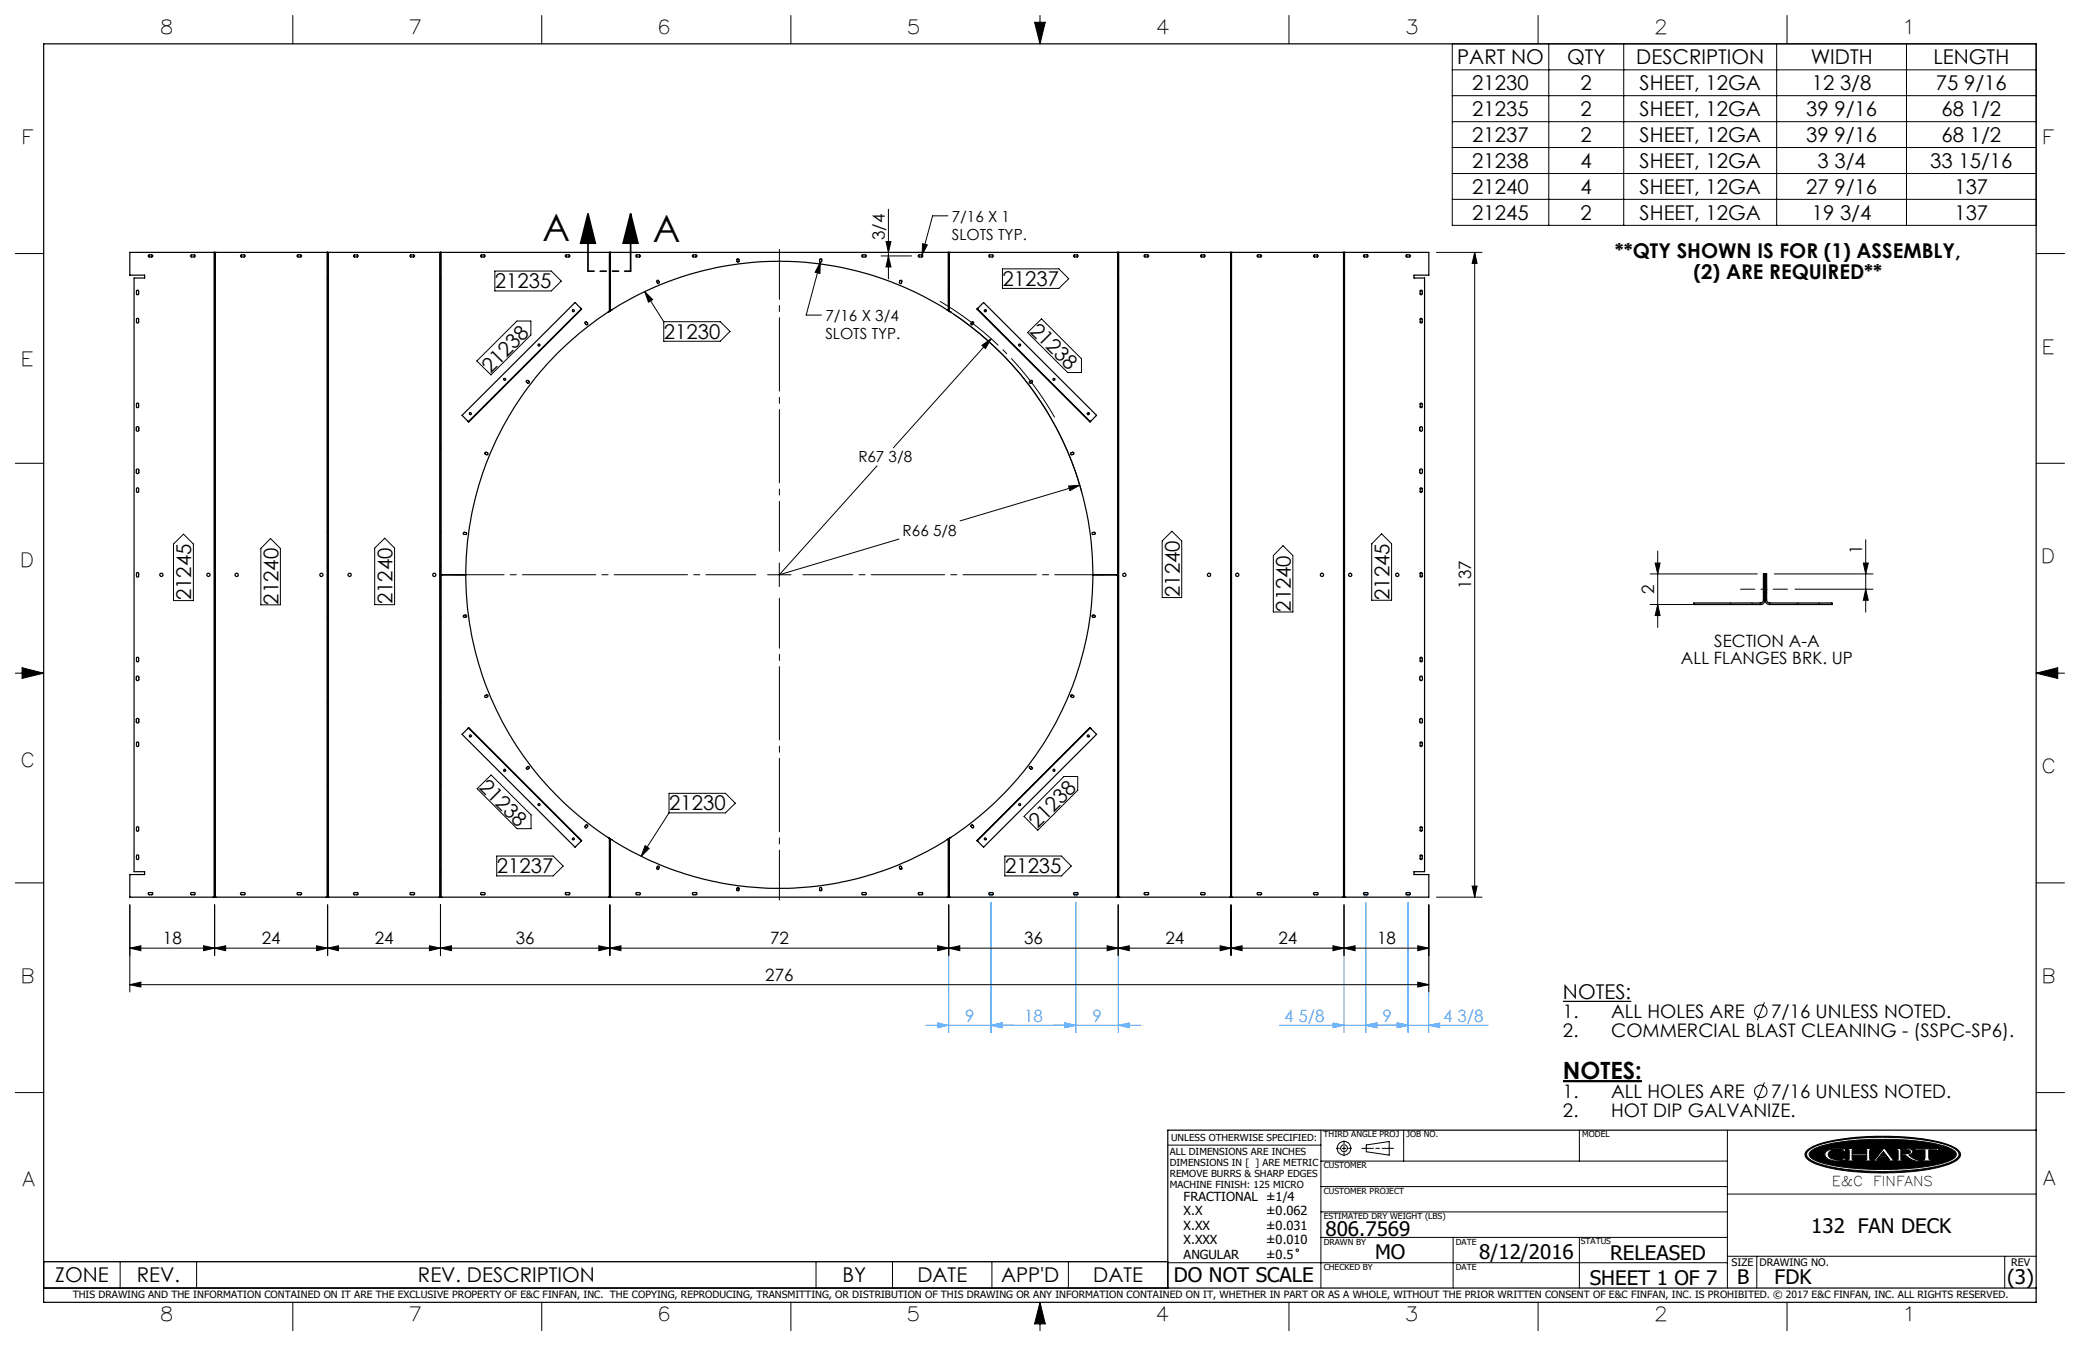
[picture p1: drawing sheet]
<svg xmlns="http://www.w3.org/2000/svg" width="432mm" height="279mm" viewBox="0 0 432 279" stroke-linecap="round" stroke-linejoin="round" font-family="sans-serif">
<g fill="none" stroke="#000" stroke-width=".21">
<path d="M60.8 3.2v5.9M112.5 3.2v5.9M164.2 3.2v5.9M214.8 4.6h2.2l-1.1 4.5zM215.9 3.2v5.9M267.6 3.2v5.9M301.5 9.1h121.2v37.7h-121.2zM301.5 14.5h121.2M301.5 19.9h121.2M319.3 3.2v5.9M321.5 9.1v37.7M337.1 9.1v37.7"/>
<path d="M368.8 9.1v37.7M371 3.2v5.9M395.8 9.1v37.7M301.5 25.3h121.2M301.5 30.6h121.2M301.5 36h121.2M3.2 52.6h5.9M102.7 56.3h11.7l2.1 2-2.1 2.1h-11.7zM170.3 54.4l-.1 2.4-1-.3zM170.3 54.4l-2.9 11h3.1M182.9 53.1h6.3M183.9 50.1h1.1l-.6 2.3z"/>
<path d="M184.4 53.1l.6 2.3h-1.1zM184.4 43.4v14.5M191.5 50.6l1 .2-1.1 2.1zM196.8 44.8h-3.2l-2.2 8.1M208.1 55.8h11.7l2.1 2.1-2.1 2h-11.7zM298.2 52.4h9.5M301.5 41.4h121.2M306.1 52.4l.5 2.3h-1zM306.1 52.4v133.8M422.7 52.6h5.9M99 74.9l8.3-8.3h2.9v2.9l-8.3 8.3zM133.8 60.5l1.7 1.7-.9 .5z"/>
<path d="M133.8 60.5l4 6.3M137.8 66.8h11.7l2.1 2-2.1 2h-11.7zM198 65.2a65 65 0 0 1 26.6 37M203.8 71.7l1.9-1.4-1.1 2.1zM205.7 70.3l-20.2 22.7M213.3 69l2.9-2.8 8.3 8.3v2.8h-2.8zM3.2 96.2h5.9M182.1 96.7l-20.3 22.6 24.8-7.4M422.7 96.2h5.9M36 112.9l2.1-2 2 2v11.8h-4.1zM56.2 111.8l2 2v11.8h-4v-11.8zM77.8 113.8l2.1-2.1 2 2.1v11.7h-4.1z"/>
<path d="M159.3 119.3h4.9M161.8 116.9v4.9M221.8 100.9l2.4-.2-2.1 1.1zM224.2 100.7l-24.9 7.4M243.3 110.3l2 2v11.7h-4v-11.7zM266.3 113.3l2.1 2v11.7h-4.1v-11.7zM286.8 110.8l2.1 2.1v11.7h-4.1v-11.7zM342.6 119.1h22.2M343.6 116.9h1l-.5 2.2zM344.1 114.4v15.8M368.3 119.1h20.5M386.8 116.9h1l-.5 2.2z"/>
<path d="M387.3 112v15.1M3.2 139.7h5.9M4.6 138.6l4.5 1.1-4.5 1.1zM342.6 125.5h23.2M344.1 125.5l.5 2.3h-1zM372.6 122.3h16.2M387.3 122.3l.5 2.3h-1zM422.7 139.7h5.9M422.7 139.7l4.5-1.1v2.2zM99.1 163.7l2.9-2.8 8.2 8.3v2.8h-2.8zM103.1 177.7h11.7l2.1 2.1-2.1 2h-11.7zM133.9 175.5l.9 .6-1.7 1.7z"/>
<path d="M138.9 164.7h11.7l2 2-2 2h-11.7zM138.9 168.7l-5.8 9.1M208.6 177.7h11.7l2.1 2.1-2.1 2h-11.7zM212.6 169.5l8.3-8.3h2.8v2.8l-8.3 8.3zM3.2 183.3h5.9M27 196.8l2.2-.5v1zM27 196.8h269.6M27 187.8v18.1M42.3 196.3l2.3 .5-2.3 .5zM44.6 196.8l2.2-.5v1zM44.6 187.8v10.5M65.7 196.3l2.3 .5-2.3 .5z"/>
<path d="M68 187.8v10.5M68 196.8l2.3-.5v1zM89.1 196.3l2.3 .5-2.3 .5zM91.4 196.8l2.3-.5v1zM91.4 187.8v10.5M124.3 196.3l2.3 .5-2.3 .5zM126.6 196.8l2.3-.5v1zM126.6 187.8v10.5M194.7 196.3l2.3 .5-2.3 .5zM197 196.8l2.2-.5v1zM197 187.8v10.5M229.8 196.3l2.3 .5-2.3 .5z"/>
<path d="M232.1 187.8v10.5M232.1 196.8l2.3-.5v1zM253.3 196.3l2.3 .5-2.3 .5zM255.6 196.8l2.2-.5v1zM255.6 187.8v10.5M276.7 196.3l2.3 .5-2.3 .5zM279 196.8l2.3-.5v1zM279 187.8v10.5M294.3 196.3l2.3 .5-2.3 .5zM296.6 187.8v18.1M298.2 186.2h9.5M305.6 183.9h1l-.5 2.3z"/>
<path d="M422.7 183.3h5.9M27 204.4l2.2-.5v1zM27 204.4h269.6M294.3 203.9l2.3 .5-2.3 .5zM366.3 208.1l-1.5 3.7M3.2 226.8h5.9M242.4 237.7h31.8M274.2 234.6v32.8M277.4 238.4h.7M278.6 238.4h.8M279 236.8v.7M279 238v.8"/>
<path d="M279 239.3v.6M279.9 238.4h.7M282.7 238.4h2.4M283.6 237.7l4.8-.7v2.8l-4.8-.7zM285.6 238.4h.8M286.9 238.4h2.4M291.4 234.6v6.4M327.9 234.6v6.4M358.6 234.6v32.8M366.3 224.7l-1.5 3.7M375.3 238.7a16.2 16.2 0 0 1 7.4-2.3 55.4 55.4 0 0 1 21.3 1.1l1.4 .6a1.73 1.73 0 0 1 1.5 2 7.1 7.1 0 0 1-4.3 2.2 56 56 0 0 1-24.6-.3 5 5 0 0 1-3.2-2l-.1-.1a1.17 1.17 0 0 1 .6-1.2zM375.4 238.9a12.8 12.8 0 0 1 6.4-2.2 59.4 59.4 0 0 1 21.7 .8 4.5 4.5 0 0 1 3.1 1.9 1.7 1.7 0 0 1-1.3 1.7 34.9 34.9 0 0 1-12.8 2l-2.2 .1a39.2 39.2 0 0 1-13.6-2l-.7-.3a1.2 1.2 0 0 1-.6-2z"/>
<path d="M375.8 239a15.4 15.4 0 0 1 7.6-2.1l3.6-.3 3.3-.1a44.5 44.5 0 0 1 14.2 1.7l.8 .4a1.03 1.03 0 0 1 .8 1 1.03 1.03 0 0 1-.8 1 25.5 25.5 0 0 1-9.5 2l-7.7 .1a33.6 33.6 0 0 1-11.3-1.9l-.8-.5a.79 .79 0 0 1-.2-1.3zM379 239.1a5 5 0 0 1 3.5-.6h.7v.2l-.2 .4-.6-.4a3.1 3.1 0 0 0-2.7 .4l-.2 .5 .2 .5a3.1 3.1 0 0 0 2.8 .5l.4-.3h.3l-.2 .5-.7 .1a3.6 3.6 0 0 1-3.3-.8l-.2-.6zM383.5 238.4h1.6v.2l-.6 .1v.8h3v-.8l-.5-.1v-.2h1.5v.2l-.3 .1-.1 .4 .1 1.5v.1l.3 .1v.2h-1.5v-.2h.4l.1-.2v-.8h-3v.8l.6 .2v.2h-1.6v-.2l.3-.1 .1-.1v-1.5v-.4l-.4-.1zM391 239l.6 .9h-1.3zM391 238.4h.3l1.7 2.3 .5 .1v.2h-1.6v-.2l.4-.1-.5-.6h-1.7l-.5 .7h.6v.2h-1.5v-.2l.5-.1zM393.6 238.4h2.3l.9 .2 .3 .4-.2 .5-.7 .2 1.2 .9 1.1 .2v.2a4.2 4.2 0 0 1-2.9-1.1l-1-.1v.9l.6 .1v.2h-1.6v-.2h.3l.2-.2v-1.8l-.5-.2zM394.6 238.6l1.8 .2 .2 .3-.2 .3-1.8 .1zM397.9 238.3l1 .2 3.7-.1-.3 .5h-.2l-.1-.2h-1.6l.1 1.9 .6 .2v.2h-2.2v-.2l.7-.2v-1.8l-1.6-.1-.2 .2h-.3zM402.1 238.9h.1M422.7 226.8h5.9M274.2 256.9h84.4M274.2 251.6h84.4"/>
<path d="M274.2 246.3h84.4M274.2 241h84.4M301.7 256.9v10.5M327.9 256.9v10.5M358.6 247.9h64.1M9.1 261.9h233.3v5.5h-233.3zM24.9 261.9v5.5M40.8 261.9v5.5M60.8 270.3v5.9M112.5 270.3v5.9M164.2 270.3v5.9M169.4 261.9v5.5"/>
<path d="M185.3 261.9v5.5M205.9 261.9v5.5M215.9 270.3v5.9M215.9 270.3l1.1 4.5h-2.2zM221.8 261.9v5.5M242.4 262.1h116.2M267.6 270.3v5.9M319.3 270.3v5.9M358.6 260.8h64.1M364.7 260.8v6.6M371 270.3v5.9M416.2 260.8v6.6"/>
<circle cx="365.5" cy="209.9" r="1.29"/>
<circle cx="279" cy="238.4" r=".71"/>
<circle cx="279" cy="238.4" r="1.41"/>
<circle cx="365.5" cy="226.6" r="1.29"/>
<circle cx="269.3" cy="259.5" r=".25"/>
</g>
<path d="M9.1 9.1h413.6v261.2h-413.6zM422.7 234.6h-180.3v32.8M9.1 267.4h413.6" fill="none" stroke="#000" stroke-width=".25"/>
<g fill="#000">
<path d="M383.5 238.4v.2h.3l.1 .2v1.8l-.1 .1-.3 .1v.2h1.6v-.2l-.6-.2v-.8h3v.9l-.5 .1v.2h1.5v-.2l-.3-.1-.1-.2v-1.6l.1-.3h.3v-.2h-1.5v.2l.5 .1v.8h-3v-.8l.6-.1v-.2zM391 238.4l-1.8 2.3-.5 .1v.2h1.5v-.2h-.6l.5-.7h1.7l.5 .6-.4 .1v.2h1.6v-.2l-.5-.1-1.7-2.3zM393.6 238.4v.2l.5 .2v1.8l-.2 .2h-.3v.2h1.6v-.2l-.6-.1v-.9l1.1 .1a3.2 3.2 0 0 0 2.8 1.1v-.2a3.4 3.4 0 0 1-2.3-1.1 .68 .68 0 0 0 .8-.2 .68 .68 0 0 0 0-.8l-.7-.3zM397.9 238.3l-.4 .6h.3l.2-.2 1.6 .1v1.8l-.2 .2h-.5v.2h2.2v-.2h-.5l-.2-.3v-1.7l1.6-.1 .1 .2h.2l.3-.5-4 .1zM375.8 239a14 14 0 0 1 6.9-2l6.1-.5h5l4.8 .4a16.3 16.3 0 0 1 7.2 2 .96 .96 0 0 1-.4 1.7 24.9 24.9 0 0 1-10.1 2l-6.5 .1-3.8-.2a21.2 21.2 0 0 1-8.8-2l-.4-.3-.2-.5zM379.1 239a1.04 1.04 0 0 0 .7 1.7 7 7 0 0 0 3.2 .1l.2-.5h-.3l-.5 .4a2.56 2.56 0 0 1-2.8-.8 1.28 1.28 0 0 1 1.4-1.3h.2a1.49 1.49 0 0 1 1.4 .2l.4 .3 .2-.6h-.6a4.7 4.7 0 0 0-3.5 .5zM375.3 238.7a19 19 0 0 1 8.8-2.5l4.1-.3h4.8a33.1 33.1 0 0 1 12.7 2.3l.2 .1a1.36 1.36 0 0 1 .9 2 9.1 9.1 0 0 1-5.1 2.2l-.4 .1a58.1 58.1 0 0 1-23.1-.6 5.6 5.6 0 0 1-3.4-1.9v-.8zM375.3 238.9a1.14 1.14 0 0 0 .6 1.9 24.5 24.5 0 0 0 9.8 2.2l4.1 .2 3.7-.1a33.7 33.7 0 0 0 11.9-2.1l.4-.2a1.19 1.19 0 0 0 .9-1.2 1.19 1.19 0 0 0-.9-1.1 21.6 21.6 0 0 0-8.8-2.1l-5.1-.3-4.7 .1a30.2 30.2 0 0 0-11.1 2.1z" fill-rule="evenodd"/>
<path d="M215.9 270.3l-1.1 4.5h2.2zM214.8 4.6h2.2l-1.1 4.5zM4.6 138.6l4.5 1.1-4.5 1.1zM422.7 139.7l4.5-1.1v2.2zM391 239l-.7 .9h1.3zM394.6 238.6v.9l1.7-.1a.38 .38 0 0 0 .3-.4 .38 .38 0 0 0-.5-.3z" fill-rule="evenodd"/>
</g>
<path d="M324.5 224.4h16.4" fill="none" stroke="#000" stroke-width=".46"/>
<path d="M324.5 207.9h14.1" fill="none" stroke="#000" stroke-width=".26"/>
<path d="M122.1 44.4l1.5 6.1h-3.1zM122.1 44.4v11.9M130.9 44.4l1.5 6.1h-3zM130.9 44.4v11.9" fill="none" stroke="#000" stroke-width=".35"/>
<path d="M219 86.7a65.8 65.8 0 0 0-24-24.2" fill="none" stroke="#000" stroke-width=".21" stroke-dasharray="15.2 1.3 1.3 1.3" stroke-dashoffset="-.1" stroke-linecap="butt"/>
<g fill="none" stroke="#53a9ff" stroke-width=".21">
<path d="M197 187.8v26.5M205.2 185.7h1M205.4 185.4l.7 .7M205.7 185.2v1M205.7 187.3v27M206.1 185.4l-.7 .7M222.8 185.7h1M223 185.4l.7 .7M223.3 185.2v1M223.3 187.3v27M223.7 185.4l-.7 .7M232.1 187.8v26.5"/>
<path d="M279 187.8v26.5M283 185.7h1M283.2 185.4l.7 .7M283.5 187.3v27M283.5 185.2v1M283.9 185.4l-.7 .7M291.8 185.7h1M292 185.4l.7 .7M292.3 185.2v1M292.3 187.3v27M292.7 185.4l-.7 .7M296.6 187.8v26.5"/>
<path d="M192.2 212.8h44.7M194.7 212.3l2.3 .5-2.3 .5zM205.7 212.8l2.3-.5v1zM221.1 212.3l2.2 .5-2.2 .5zM232.1 212.8l2.3-.5v1zM265.6 212.8h43.4M276.7 212.3l2.3 .5-2.3 .5zM283.5 212.8l2.3-.5v1zM290.1 212.3l2.2 .5-2.2 .5zM296.6 212.8l2.3-.5v1z"/>
</g>
<path d="M361.3 122.3h9.8" fill="none" stroke="#000" stroke-width=".21" stroke-dasharray="15.2 1.3 1.3 1.3" stroke-dashoffset="12.3"/>
<path d="M156.9 119.3h-62.6M161.8 114.4v-62.6M166.7 119.3h62.6M161.8 124.2v62.6" fill="none" stroke="#000" stroke-width=".21" stroke-dasharray="15.2 1.3 1.3 1.3" stroke-dashoffset="4.9"/>
<path d="M130.9 56.3h-8.8" fill="none" stroke="#000" stroke-width=".35" stroke-dasharray="6.3 1.3 1.3 1.3 1.3 1.3" stroke-dashoffset="5.1"/>
<g fill="#000">
<path d="M203.8 71.7l1.9-1.4-1.1 2.1z"/>
<path d="M130.9 44.4l1.5 6.1h-3zM122.1 44.4l1.5 6.1h-3.1z"/>
<path d="M133.8 60.5l1.7 1.7-.9 .5zM133.9 175.5l.9 .6-1.7 1.7z"/>
</g>
<g fill="#53a9ff">
<path d="M221.1 212.3l2.2 .5-2.2 .5zM205.7 212.8l2.3-.5v1z"/>
<path d="M283.5 212.8l2.3-.5v1zM276.7 212.3l2.3 .5-2.3 .5zM205.7 212.8l2.3-.5v1zM194.7 212.3l2.3 .5-2.3 .5z"/>
<path d="M290.1 212.3l2.2 .5-2.2 .5zM296.6 212.8l2.3-.5v1zM221.1 212.3l2.2 .5-2.2 .5zM232.1 212.8l2.3-.5v1z"/>
<path d="M290.1 212.3l2.2 .5-2.2 .5zM283.5 212.8l2.3-.5v1z"/>
</g>
<g fill="#000">
<path d="M184.4 53.1l.6 2.3h-1.1zM183.9 50.1h1.1l-.6 2.3zM387.3 122.3l.5 2.3h-1zM386.8 116.9h1l-.5 2.2z"/>
<path d="M221.8 100.9l.3 .9 2.1-1.1zM191.5 50.6l-.1 2.3 1.1-2.1zM170.3 54.4l-1.1 2.1 1 .3z"/>
<path d="M343.6 116.9h1l-.5 2.2zM344.1 125.5l.5 2.3h-1z"/>
<path d="M65.7 196.3l2.3 .5-2.3 .5zM44.6 196.8l2.2-.5v1zM42.3 196.3l2.3 .5-2.3 .5zM27 196.8l2.2-.5v1z"/>
<path d="M91.4 196.8l2.3-.5v1zM124.3 196.3l2.3 .5-2.3 .5zM68 196.8l2.3-.5v1zM89.1 196.3l2.3 .5-2.3 .5zM126.6 196.8l2.3-.5v1zM194.7 196.3l2.3 .5-2.3 .5z"/>
<path d="M197 196.8l2.2-.5v1zM229.8 196.3l2.3 .5-2.3 .5zM279 196.8l2.3-.5v1zM294.3 196.3l2.3 .5-2.3 .5zM27 204.4l2.2-.5v1zM294.3 203.9l2.3 .5-2.3 .5z"/>
<path d="M253.3 196.3l2.3 .5-2.3 .5zM232.1 196.8l2.3-.5v1zM276.7 196.3l2.3 .5-2.3 .5zM255.6 196.8l2.2-.5v1z"/>
<path d="M305.6 183.9h1l-.5 2.3zM306.1 52.4l.5 2.3h-1z"/>
</g>
<g fill="none" stroke="#000" stroke-width=".25">
<path d="M30.8 53l.8-.1 .1 .3-.8 .1-.1-.1zM39.6 53l.8-.1 .1 .3-.1 .1h-.7l-.2-.1zM44.4 52.4h-17.4v4.7h3v.6h-2.2v123.2h2.2v.6h-3v4.7h17.4M44.4 52.4h.3M44.4 52.4v133.8M44.6 52.4v133.8M44.7 52.4h23.2M44.7 52.4v133.8M50 53l.7-.1 .2 .3-.2 .1h-.6l-.2-.1zM61.7 53l.8-.1 .1 .3-.1 .1h-.7l-.1-.1zM67.9 52.4h.2M67.9 52.4v133.8"/>
<path d="M68 52.4v133.8M68.1 52.4h23.2M68.1 52.4v133.8M73.4 53l.8-.1 .2 .2-.2 .2h-.7l-.1-.1zM85.2 53l.7-.1 .2 .3-.2 .1h-.6l-.2-.1zM91.3 52.4h.2M91.3 52.4v133.8M91.4 52.4v133.8M91.5 52.4h35M91.5 52.4v133.8M99.8 53l.8-.1 .1 .3-.1 .1h-.7zM117.4 53l.7-.1 .2 .3-.2 .1h-.6l-.2-.1z"/>
<path d="M126.5 52.4h.2M126.5 52.4v12.2M126.6 52.4v12.2M126.7 52.4h70.2M126.7 52.4v12.1M132 53l.8-.1 .2 .3-.2 .1h-.6zM136.3 58.3l.2-.1 .2 .1 .2 .3-.2 .2-.2-.1zM143.8 53l.7-.1 .2 .3-.8 .1zM153 53.7l.4 .1v.6l-.4-.1zM170.3 53.7l.3 .1v.5l-.2 .1-.3-.1zM178.9 53l.8-.1 .1 .3-.8 .1-.1-.1zM186.8 58.3l.3-.1 .2 .1-.4 .6-.2-.2z"/>
<path d="M190.6 53l.8-.1 .2 .2-.2 .2h-.7zM196.9 52.4h.2M196.9 52.4v12.1M197 52.4v12.2M197.1 52.4h34.9M197.1 52.4v12.2M205.3 53l.8-.1 .1 .3-.1 .1h-.7zM222.9 53l.8-.1 .1 .3-.8 .1zM232 52.4h.2M232 52.4v133.8M232.1 52.4v133.8M232.2 52.4h23.3"/>
<path d="M232.2 52.4v133.8M237.6 53l.7-.1 .2 .3-.2 .1h-.6l-.2-.1zM249.3 53l.7-.1 .2 .3-.2 .1h-.6l-.2-.2zM255.5 52.4h.2M255.5 52.4v133.8M255.6 52.4v133.8M255.7 52.4h23.2M255.7 52.4v133.8M261 53l.8-.1 .1 .3-.8 .1-.2-.1zM272.7 53l.8-.1 .1 .3-.1 .1h-.7l-.1-.1zM278.9 52.4h.2M278.9 52.4v133.8"/>
<path d="M279 52.4v133.8M279.1 52.4h17.5v4.7h-3.1v.6h2.2v123.2h-2.2v.6h3.1v4.7h-17.5M279.1 52.4v133.8M283.1 53l.8-.1 .1 .3-.1 .1h-.7l-.2-.2zM291.9 53l.8-.1 .1 .3-.1 .1h-.7l-.1-.1zM28.4 66.1h.2l.2 .2v.6l-.2 .2-.3-.2zM28.4 60.3l.2-.1 .2 .2v.6l-.3 .2-.2-.2zM109.3 79h.2l.3 .2 .1 .3-.3 .1-.3-.3zM120.7 64.1l-1.3-1.3-23.5 23.4 1.3 1.3M120.7 64.1l-23.5 23.4M121.4 66.9l.3-.1 .3 .3v.2l-.3 .1zM126.3 64.7a65.3 65.3 0 0 0-29.6 54.6"/>
<path d="M126.5 64.6l-.2 .1M126.5 64.6h.1M126.6 64.6l-.3 .1M126.6 64.5h.1M126.7 64.5a65.2 65.2 0 0 1 70.2 0M196.9 64.5h.1M197 64.6l.3 .1M197 64.6h.1M197.1 64.6l.2 .1M197.3 64.7a65.3 65.3 0 0 1 29.6 54.6M201.8 66.8h.2l.1 .3-.4 .4-.2-.3zM202.9 64.1l1.3-1.3 23.4 23.4-1.3 1.3"/>
<path d="M202.9 64.1l23.4 23.4M213.7 79.2l.3-.2 .3 .1-.3 .5-.3-.1zM294.9 66.1h.2l.1 .2v.6l-.1 .2-.3-.1zM294.9 60.3l.2-.1 .1 .2v.6l-.2 .2-.2-.1zM28.3 88.7l.2-.2 .3 .2v.7l-.2 .1-.3-.1zM28.3 97.4l.3-.1 .2 .2v.7l-.2 .1-.3-.1zM28.4 83.7h.3l.1 .2v.5l-.2 .2-.3-.2zM100.6 93.9l.6 .1 .1 .3h-.5zM222.4 94l.4-.1 .2 .2-.6 .3-.1-.1zM294.8 97.4l.3-.1 .2 .2v.7l-.2 .1-.4-.2zM294.8 88.7l.3-.2 .2 .2v.7l-.2 .1-.4-.2zM294.9 83.7h.2l.1 .2v.5l-.1 .2-.3-.1z"/>
<path d="M28.4 118.9h.3l.1 .2v.5l-.2 .2-.3-.2zM28.4 101.3l.2-.1 .2 .3v.5l-.2 .2-.3-.2zM91.4 119.3h.1M91.5 119.3h.3M91.8 119.3h4.9M96.2 110.5h.5l.2 .3-.1 .1h-.5l-.1-.1zM96.7 119.3a65 65 0 0 0 29.6 54.6M226.7 110.7l.5-.2 .2 .3-.6 .1zM226.9 119.3a65 65 0 0 1-29.6 54.6M226.9 119.3h4.9M231.8 119.3h.2M232 119.3h.1"/>
<path d="M294.8 101.4l.3-.2 .1 .3v.5l-.1 .2-.3-.1zM294.9 118.9h.2l.1 .2v.5l-.1 .2-.3-.1zM366.4 119.1v5.4M28.4 136.5l.2-.1 .2 .2v.6l-.3 .2-.2-.2zM96.2 127.8l.5-.1 .2 .2-.1 .2h-.5zM226.8 127.7h.4l.2 .3-.6 .1zM294.9 136.5l.2-.1 .1 .2v.6l-.2 .2-.2-.1zM351.6 125.2h13.8a.66 .66 0 0 0 .7-.7v-5.4h.6v5.4a.66 .66 0 0 0 .7 .7h12.9v.3h-12.9a1.02 1.02 0 0 1-1-1 .96 .96 0 0 1-1 1h-13.8zM28.3 149.3l.2-.2 .3 .2v.6l-.1 .2-.4-.2zM28.4 154.1l.3-.1 .1 .2v.6l-.2 .2-.3-.2zM28.4 140.4l.4 .1v.6l-.1 .2-.4-.2zM97.2 151.1l-1.3 1.3 23.5 23.5 1.3-1.3"/>
<path d="M97.2 151.1l23.5 23.5M100.6 144.4l.6-.1 .1 .2-.5 .3zM109.3 159.4l.3-.3 .3 .1v.2l-.4 .3-.3-.2zM213.7 159.2l.3-.1 .3 .4-.3 .2-.3-.3zM222.3 144.3l.5 .1 .1 .3-.3 .1-.2-.2zM226.3 151.1l1.3 1.3-23.4 23.5-1.3-1.3M226.3 151.1l-23.4 23.5M294.8 149.2l.3-.1 .2 .2v.6l-.2 .2-.3-.1zM294.8 154.1l.2-.1 .2 .2v.6l-.1 .2-.3-.1zM294.9 140.3l.4 .2v.6l-.2 .2h-.2l-.2-.2zM28.4 177.5l.2-.1 .2 .3v.5l-.2 .2-.3-.2zM28.4 171.7l.2-.1 .2 .2v.6l-.3 .2-.2-.2z"/>
<path d="M121.6 171.3l.4-.1v.2l-.3 .5h-.2l-.1-.3zM126.3 173.9l.2 .2M126.3 173.9l.3 .2M126.5 174.1v12.1M126.5 174.1h.1M126.6 174.1v12.1M126.6 174.2h.1M126.7 174.2a65.2 65.2 0 0 0 70.2 0M126.7 174.2v12M136.5 179.8h.2l.2 .2-.3 .5-.3-.2zM186.8 179.8h.3l.2 .4-.2 .3-.2-.1zM196.9 174.2h.1"/>
<path d="M196.9 174.2v12M197 174.1h.1M197 174.1v12.1M197.1 174.1v12.1M197.3 173.9l-.2 .2M197.3 173.9l-.3 .2M201.6 171.3h.3l.2 .3-.1 .3-.4-.3zM294.8 177.6l.3-.2 .1 .3v.5l-.1 .2-.3-.1zM294.8 171.7l.3-.1 .1 .2v.6l-.2 .2-.2-.1zM30.9 185.3h.7l.1 .3-.8 .1-.1-.1zM39.6 185.4l.7-.1 .2 .3-.2 .1h-.5l-.2-.1zM44.4 186.2h.3"/>
<path d="M44.7 186.2h23.2M50 185.3h.7l.2 .3-.2 .1h-.6l-.2-.1zM61.7 185.3h.7l.2 .3-.2 .1h-.5l-.2-.1zM67.9 186.2h.2M68.1 186.2h23.2M73.4 185.3h.8l.2 .2-.2 .2h-.6l-.2-.1zM85.2 185.3h.7l.2 .3-.2 .1h-.6l-.2-.1zM91.3 186.2h.2M91.5 186.2h35M99.8 185.4l.7-.1 .2 .3-.2 .1h-.5l-.2-.1zM117.4 185.4l.7-.1 .2 .3-.2 .1h-.6l-.1-.1zM126.5 186.2h.2"/>
<path d="M126.7 186.2h70.2M132 185.4l.8-.1 .2 .3-.2 .1h-.6l-.2-.1zM143.8 185.3h.8l.1 .3-.9 .1-.1-.1zM153 184.3l.3-.1 .1 .2-.2 .5-.2-.1zM170.2 184.3h.3v.6h-.3zM178.9 185.3h.7l.2 .1v.2l-.7 .1-.2-.1zM190.7 185.3h.8l.1 .3-.9 .1-.1-.1zM196.9 186.2h.2M197.1 186.2h34.9M205.4 185.3h.6l.2 .3-.2 .1h-.5l-.3-.2zM222.9 185.4l.7-.1 .2 .1v.2l-.7 .1-.2-.1zM232 186.2h.2"/>
<path d="M232.2 186.2h23.3M237.6 185.3h.7l.2 .3-.2 .1h-.6l-.2-.1zM249.3 185.3h.7l.2 .3-.2 .1h-.6l-.2-.1zM255.5 186.2h.2M255.7 186.2h23.2M261.1 185.3h.7l.1 .3-.8 .1-.2-.1zM272.8 185.3h.6l.2 .3-.2 .1h-.5l-.2-.1zM278.9 186.2h.2M283.1 185.3h.7l.2 .3-.2 .1h-.6l-.2-.2zM291.9 185.3h.7l.2 .3-.2 .1h-.5l-.2-.1z"/>
<circle cx="104.8" cy="78.7" r=".21"/>
<circle cx="111.9" cy="71.6" r=".21"/>
<circle cx="119" cy="64.5" r=".21"/>
<circle cx="204.5" cy="64.5" r=".21"/>
<circle cx="211.7" cy="71.6" r=".21"/>
<circle cx="218.8" cy="78.8" r=".21"/>
<circle cx="97.7" cy="85.9" r=".21"/>
<circle cx="225.9" cy="85.9" r=".21"/>
<circle cx="33.5" cy="119.3" r=".33"/>
<circle cx="43.3" cy="119.3" r=".33"/>
<circle cx="49.1" cy="119.3" r=".33"/>
<circle cx="66.7" cy="119.3" r=".33"/>
<circle cx="72.6" cy="119.3" r=".33"/>
<circle cx="90.1" cy="119.3" r=".33"/>
<circle cx="233.4" cy="119.3" r=".33"/>
<circle cx="251" cy="119.3" r=".33"/>
<circle cx="256.8" cy="119.3" r=".33"/>
<circle cx="274.4" cy="119.3" r=".33"/>
<circle cx="280.3" cy="119.3" r=".33"/>
<circle cx="290.1" cy="119.3" r=".33"/>
<circle cx="97.6" cy="152.8" r=".22"/>
<circle cx="104.8" cy="159.9" r=".22"/>
<circle cx="218.8" cy="159.9" r=".22"/>
<circle cx="225.9" cy="152.8" r=".22"/>
<circle cx="111.9" cy="167" r=".22"/>
<circle cx="119" cy="174.1" r=".22"/>
<circle cx="204.5" cy="174.1" r=".22"/>
<circle cx="211.7" cy="167" r=".22"/>
</g>
<g fill="none" stroke="#000" stroke-width=".21" stroke-dasharray="1.3 .6">
<path d="M44.5 58h.1M44.6 57.5h-.1M44.6 58h.1M44.7 57.5h-.1M67.9 58h.1M68 57.5h-.1M68 58h.1M68.1 57.5h-.1M91.4 58h.1M91.5 57.5h-.1M91.5 58h.1M91.6 57.5h-.1"/>
<path d="M126.5 55h.1M126.6 54.6h-.1M126.6 55h.1M126.7 54.6h-.1M196.9 55h.1M197 55h.1M197 54.6h-.1M197.1 54.6h-.1M232 58h.1M232.1 58h.1M232.1 57.5h-.1M232.2 57.5h-.1"/>
<path d="M255.5 58h.1M255.6 57.5h-.1M255.6 58h.1M255.7 57.5h-.1M278.9 58h.1M279 58h.1M279 57.5h-.1M279.1 57.5h-.1M44.5 75.6h.1M44.6 75.1h-.1M44.6 75.6h.1M44.7 75.1h-.1"/>
<path d="M67.9 75.6h.1M68 75.1h-.1M68 75.6h.1M68.1 75.1h-.1M91.4 75.6h.1M91.5 75.1h-.1M91.5 75.6h.1M91.6 75.1h-.1M126.3 64.7h.1M126.5 60.9h.1M126.6 64.5l.3-.2M126.6 60.5h-.1"/>
<path d="M126.6 60.9h.1M126.7 60.5h-.1M126.9 64.3h.1M196.7 64.3l.3 .2M196.7 64.3h.1M196.9 60.9h.1M197 60.9h.1M197 60.5h-.1M197.1 60.5h-.1M197.3 64.7h.1M232 75.6h.1M232.1 75.6h.1"/>
<path d="M232.1 75.1h-.1M232.2 75.1h-.1M255.5 75.6h.1M255.6 75.1h-.1M255.6 75.6h.1M255.7 75.1h-.1M278.9 75.6h.1M279 75.6h.1M279 75.1h-.1M279.1 75.1h-.1M44.5 93.1h.1M44.6 92.7h-.1"/>
<path d="M44.6 93.1h.1M44.7 92.7h-.1M67.9 93.1h.1M68 92.7h-.1M68 93.1h.1M68.1 92.7h-.1M91.4 93.1h.1M91.5 92.7h-.1M91.5 93.1h.1M91.6 92.7h-.1M232 93.1h.1M232.1 93.1h.1"/>
<path d="M232.1 92.7h-.1M232.2 92.7h-.1M255.5 93.1h.1M255.6 92.7h-.1M255.6 93.1h.1M255.7 92.7h-.1M278.9 93.1h.1M279 93.1h.1M279 92.7h-.1M279.1 92.7h-.1M44.5 110.7h.1M44.5 117.6h.1"/>
<path d="M44.6 110.3h-.1M44.6 117.1h-.1M44.6 117.6h.1M44.6 110.7h.1M44.7 117.1h-.1M44.7 110.3h-.1M67.9 117.6h.1M67.9 110.7h.1M68 117.1h-.1M68 110.3h-.1M68 117.6h.1M68 110.7h.1"/>
<path d="M68.1 117.1h-.1M68.1 110.3h-.1M91.4 117.6h.1M91.4 110.7h.1M91.5 117.1h-.1M91.5 110.3h-.1M91.5 110.7h.1M91.5 117.6h.1M91.6 110.3h-.1M91.6 117.1h-.1M232 117.6h.1M232 110.7h.1"/>
<path d="M232.1 117.6h.1M232.1 110.7h.1M232.1 117.1h-.1M232.1 110.3h-.1M232.2 117.1h-.1M232.2 110.3h-.1M255.5 117.6h.1M255.5 110.7h.1M255.6 117.1h-.1M255.6 110.3h-.1M255.6 117.6h.1M255.6 110.7h.1"/>
<path d="M255.7 117.1h-.1M255.7 110.3h-.1M278.9 117.6h.1M278.9 110.7h.1M279 110.7h.1M279 117.6h.1M279 117.1h-.1M279 110.3h-.1M279.1 110.3h-.1M279.1 117.1h-.1M44.5 128.3h.1M44.5 121.5h.1"/>
<path d="M44.6 127.9h-.1M44.6 121h-.1M44.6 121.5h.1M44.6 128.3h.1M44.7 121h-.1M44.7 127.9h-.1M67.9 121.5h.1M67.9 128.3h.1M68 121h-.1M68 127.9h-.1M68 121.5h.1M68 128.3h.1"/>
<path d="M68.1 121h-.1M68.1 127.9h-.1M91.4 121.5h.1M91.4 128.3h.1M91.5 121h-.1M91.5 127.9h-.1M91.5 121.5h.1M91.5 128.3h.1M91.6 121h-.1M91.6 127.9h-.1M232 128.3h.1M232 121.5h.1"/>
<path d="M232.1 121.5h.1M232.1 128.3h.1M232.1 127.9h-.1M232.1 121h-.1M232.2 121h-.1M232.2 127.9h-.1M255.5 121.5h.1M255.5 128.3h.1M255.6 121h-.1M255.6 127.9h-.1M255.6 121.5h.1M255.6 128.3h.1"/>
<path d="M255.7 121h-.1M255.7 127.9h-.1M278.9 121.5h.1M278.9 128.3h.1M279 128.3h.1M279 121.5h.1M279 121h-.1M279 127.9h-.1M279.1 127.9h-.1M279.1 121h-.1M366.1 123h.3M366.4 121.6h-.3"/>
<path d="M366.4 123h.4M366.8 121.6h-.4M44.5 145.9h.1M44.6 145.5h-.1M44.6 145.9h.1M44.7 145.5h-.1M67.9 145.9h.1M68 145.5h-.1M68 145.9h.1M68.1 145.5h-.1M91.4 145.9h.1M91.5 145.5h-.1"/>
<path d="M91.5 145.9h.1M91.6 145.5h-.1M232 145.9h.1M232.1 145.9h.1M232.1 145.5h-.1M232.2 145.5h-.1M255.5 145.9h.1M255.6 145.5h-.1M255.6 145.9h.1M255.7 145.5h-.1M278.9 145.9h.1M279 145.9h.1"/>
<path d="M279 145.5h-.1M279.1 145.5h-.1M44.5 163.5h.1M44.6 163.1h-.1M44.6 163.5h.1M44.7 163.1h-.1M67.9 163.5h.1M68 163.1h-.1M68 163.5h.1M68.1 163.1h-.1M91.4 163.5h.1M91.5 163.1h-.1"/>
<path d="M91.5 163.5h.1M91.6 163.1h-.1M126.3 173.9h.1M126.5 178.1h.1M126.6 177.7h-.1M126.6 178.1h.1M126.7 177.7h-.1M126.9 174.3h.1M126.9 174.3l-.3-.2M196.7 174.3h.1M196.9 178.1h.1M197 174.1l-.3 .2"/>
<path d="M197 178.1h.1M197 177.7h-.1M197.1 177.7h-.1M197.3 173.9h.1M232 163.5h.1M232.1 163.5h.1M232.1 163.1h-.1M232.2 163.1h-.1M255.5 163.5h.1M255.6 163.1h-.1M255.6 163.5h.1M255.7 163.1h-.1"/>
<path d="M278.9 163.5h.1M279 163.5h.1M279 163.1h-.1M279.1 163.1h-.1M44.5 181.1h.1M44.6 180.6h-.1M44.6 181.1h.1M44.7 180.6h-.1M67.9 181.1h.1M68 180.6h-.1M68 181.1h.1M68.1 180.6h-.1"/>
<path d="M91.4 181.1h.1M91.5 180.6h-.1M91.5 181.1h.1M91.6 180.6h-.1M126.5 184h.1M126.6 183.6h-.1M126.6 184h.1M126.7 183.6h-.1M196.9 184h.1M197 184h.1M197 183.6h-.1M197.1 183.6h-.1"/>
<path d="M232 181.1h.1M232.1 181.1h.1M232.1 180.6h-.1M232.2 180.6h-.1M255.5 181.1h.1M255.6 180.6h-.1M255.6 181.1h.1M255.7 180.6h-.1M278.9 181.1h.1M279 181.1h.1M279 180.6h-.1M279.1 180.6h-.1"/>
</g>
<path d="M359.2 125.2l.3 .3M363.6 125.2l.4 .3M366.7 122.7l-.3 .3M373.3 125.2l-.3 .3M377.8 125.2l-.4 .3" fill="none" stroke="#000" stroke-width=".21"/>
<g font-size="7.8">
<text x="112.6" y="50">A</text>
<text x="135.5" y="50.3">A</text>
</g>
<text font-size="4.9" x="324.5" y="223.9">NOTES:</text>
<g font-size="4.2">
<text x="302.5" y="13.3">PART NO</text>
<text x="325.3" y="13.3">QTY</text>
<text x="339.7" y="13.3">DESCRIPTION</text>
<text x="375.9" y="13.3">WIDTH</text>
<text x="401.4" y="13.3">LENGTH</text>
<text x="305.6" y="18.7">21230</text>
<text x="328.1" y="18.7">2</text>
<text x="340.4" y="18.7">SHEET, 12GA</text>
<text x="376.1" y="18.7">12 3/8</text>
<text x="401.9" y="18.7">75 9/16</text>
<text x="305.6" y="24.1">21235</text>
<text x="305.6" y="29.5">21237</text>
<text x="328.1" y="24.1">2</text>
<text x="328.1" y="29.5">2</text>
<text x="340.4" y="24.1">SHEET, 12GA</text>
<text x="340.4" y="29.5">SHEET, 12GA</text>
<text x="374.9" y="24.1">39 9/16</text>
<text x="374.9" y="29.5">39 9/16</text>
<text x="403" y="24.1">68 1/2</text>
<text x="403" y="29.5">68 1/2</text>
<text x="305.6" y="34.8">21238</text>
<text x="328.1" y="34.8">4</text>
<text x="340.4" y="34.8">SHEET, 12GA</text>
<text x="377.3" y="34.8">3 3/4</text>
<text x="400.7" y="34.8">33 15/16</text>
<text x="305.6" y="40.2">21240</text>
<text x="328.1" y="40.2">4</text>
<text x="340.4" y="40.2">SHEET, 12GA</text>
<text x="374.9" y="40.2">27 9/16</text>
<text x="405.7" y="40.2">137</text>
<text x="305.6" y="45.6">21245</text>
<text x="328.1" y="45.6">2</text>
<text x="340.4" y="45.6">SHEET, 12GA</text>
<text x="376.1" y="45.6">19 3/4</text>
<text x="405.7" y="45.6">137</text>
<text x="335.2" y="53.6">**QTY SHOWN IS FOR (1) ASSEMBLY,</text>
<text x="102.7" y="59.8">21235</text>
<text x="208.1" y="59.3">21237</text>
<text x="351.5" y="57.8">(2) ARE REQUIRED**</text>
<text x="137.8" y="70.3">21230</text>
<text x="213.6" y="68.8" transform="rotate(45 213.6 68.8)">21238</text>
<text x="101.8" y="77.6" transform="rotate(-45 101.8 77.6)">21238</text>
<text x="39.7" y="124.6" transform="rotate(-90 39.7 124.6)">21245</text>
<text x="57.8" y="125.5" transform="rotate(-90 57.8 125.5)">21240</text>
<text x="81.5" y="125.4" transform="rotate(-90 81.5 125.4)">21240</text>
<text x="244.9" y="123.9" transform="rotate(-90 244.9 123.9)">21240</text>
<text x="288.4" y="124.6" transform="rotate(-90 288.4 124.6)">21245</text>
<text x="268" y="127" transform="rotate(-90 268 127)">21240</text>
<text x="99.3" y="163.5" transform="rotate(45 99.3 163.5)">21238</text>
<text x="138.9" y="168.2">21230</text>
<text x="215.4" y="172.1" transform="rotate(-45 215.4 172.1)">21238</text>
<text x="103.1" y="181.2">21237</text>
<text x="208.6" y="181.2">21235</text>
<text x="324.5" y="207.4">NOTES:</text>
<text x="275.2" y="256.5">806.7569</text>
<text x="376" y="255.9">132 FAN DECK</text>
<text x="285.5" y="261.4">MO</text>
<text x="307.1" y="261.3">8/12/2016</text>
<text x="334.3" y="261.6">RELEASED</text>
<text x="11.5" y="266.2">ZONE</text>
<text x="28.4" y="266.2">REV.</text>
<text x="86.8" y="266.2">REV. DESCRIPTION</text>
<text x="174.9" y="266.2">BY</text>
<text x="190.4" y="266.2">DATE</text>
<text x="207.8" y="266.2">APP'D</text>
<text x="227" y="266.2">DATE</text>
<text x="243.7" y="266.1">DO NOT SCALE</text>
<text x="330" y="266.7">SHEET 1 OF 7</text>
<text x="360.6" y="266.5">B</text>
<text x="368.4" y="266.6">FDK</text>
<text x="416.7" y="266.5">(3)</text>
</g>
<g font-size="4">
<text x="33.6" y="7.1">8</text>
<text x="85.2" y="7.1">7</text>
<text x="137" y="7.1">6</text>
<text x="188.6" y="7.1">5</text>
<text x="240.3" y="7.1">4</text>
<text x="292.1" y="7.1">3</text>
<text x="343.8" y="7.1">2</text>
<text x="395.7" y="7.1">1</text>
<text x="4.9" y="29.8">F</text>
<text x="424.5" y="29.9">F</text>
<text x="4.8" y="76">E</text>
<text x="424.3" y="73.5">E</text>
<text x="4.7" y="117.7">D</text>
<text x="424.2" y="116.9">D</text>
<text x="4.7" y="159.3">C</text>
<text x="424.2" y="160.4">C</text>
<text x="4.8" y="204">B</text>
<text x="424.3" y="204">B</text>
<text x="4.8" y="246.1">A</text>
<text x="424.3" y="246">A</text>
<text x="33.6" y="274.3">8</text>
<text x="85.2" y="274.3">7</text>
<text x="137" y="274.3">6</text>
<text x="188.6" y="274.3">5</text>
<text x="240.3" y="274.3">4</text>
<text x="292.1" y="274.3">3</text>
<text x="343.8" y="274.3">2</text>
<text x="395.8" y="274.3">1</text>
</g>
<g font-size="3.9">
<text x="324.5" y="211.4">1.</text>
<text x="324.5" y="215.2">2.</text>
<text x="334.5" y="215.2">COMMERCIAL BLAST CLEANING - (SSPC-SP6).</text>
<text x="334.5" y="211.4">ALL HOLES ARE</text>
<text x="367.7" y="211.4">7/16 UNLESS NOTED.</text>
<text x="324.5" y="228">1.</text>
<text x="334.5" y="228">ALL HOLES ARE</text>
<text x="367.7" y="228">7/16 UNLESS NOTED.</text>
<text x="324.5" y="231.9">2.</text>
<text x="334.5" y="231.9">HOT DIP GALVANIZE.</text>
</g>
<g font-size="3.5">
<text x="183.7" y="49.9" transform="rotate(-90 183.7 49.9)">3/4</text>
<text x="386.6" y="114.9" transform="rotate(-90 386.6 114.9)">1</text>
<text x="305.4" y="122.2" transform="rotate(-90 305.4 122.2)">137</text>
<text x="343.4" y="123.3" transform="rotate(-90 343.4 123.3)">2</text>
<text x="349" y="137.8">ALL FLANGES BRK. UP</text>
<text x="355.9" y="134.3">SECTION A-A</text>
<text x="33.8" y="196">18</text>
<text x="54.3" y="196">24</text>
<text x="77.8" y="196">24</text>
<text x="107.1" y="196">36</text>
<text x="159.9" y="196">72</text>
<text x="212.6" y="196">36</text>
<text x="241.9" y="196">24</text>
<text x="265.4" y="196">24</text>
<text x="285.9" y="196">18</text>
<text x="158.9" y="203.6">276</text>
</g>
<g font-size="3.5" fill="#53a9ff">
<text x="200.4" y="212">9</text>
<text x="212.6" y="212">18</text>
<text x="226.8" y="212">9</text>
<text x="266.6" y="212">4 5/8</text>
<text x="287" y="212">9</text>
<text x="299.6" y="212">4 3/8</text>
</g>
<g font-size="3.2">
<text x="197.6" y="46">7/16 X 1</text>
<text x="197.6" y="49.8">SLOTS TYP.</text>
<text x="171.3" y="66.6">7/16 X 3/4</text>
<text x="171.3" y="70.4">SLOTS TYP.</text>
<text x="178.2" y="96">R67 3/8</text>
<text x="187.4" y="111.2">R66 5/8</text>
</g>
<g font-size="2.8">
<text x="380.3" y="246.2">E&amp;C</text>
<text x="388.9" y="246.2">FINFANS</text>
</g>
<g font-size="2.6">
<text x="245.7" y="249.3">FRACTIONAL ±1/4</text>
<text x="245.7" y="252.3">X.X</text>
<text x="245.7" y="255.3">X.XX</text>
<text x="262.9" y="252.3">±0.062</text>
<text x="262.9" y="255.3">±0.031</text>
<text x="245.7" y="258.3">X.XXX</text>
<text x="245.7" y="261.3">ANGULAR</text>
<text x="262.9" y="258.3">±0.010</text>
<text x="262.9" y="261.3">±0.5</text>
</g>
<g font-size="2.2">
<text x="359.5" y="262.8">SIZE</text>
<text x="365.3" y="262.7">DRAWING NO.</text>
<text x="417.5" y="262.8">REV</text>
</g>
<text font-size="2.1" x="15.1" y="269.4">THIS DRAWING AND THE INFORMATION CONTAINED ON IT ARE THE EXCLUSIVE PROPERTY OF E&amp;C FINFAN, INC. THE COPYING, REPRODUCING, TRANSMITTING, OR DISTRIBUTION OF THIS DRAWING OR ANY INFORMATION CONTAINED ON IT, WHETHER IN PART OR AS A WHOLE, WITHOUT THE PRIOR WRITTEN CONSENT OF E&amp;C FINFAN, INC. IS PROHIBITED. © 2017 E&amp;C FINFAN, INC. ALL RIGHTS RESERVED.</text>
<g font-size="2">
<text x="242.9" y="239.8">ALL DIMENSIONS ARE INCHES</text>
<text x="243.1" y="236.8">UNLESS OTHERWISE SPECIFIED:</text>
<text x="242.9" y="242.1">DIMENSIONS IN [ ] ARE METRIC</text>
<text x="242.9" y="244.4">REMOVE BURRS &amp; SHARP EDGES</text>
<text x="242.9" y="246.7">MACHINE FINISH: 125 MICRO</text>
</g>
<g font-size="1.7">
<text x="274.8" y="236.1">THIRD ANGLE PROJ</text>
<text x="292" y="236.1">JOB NO.</text>
<text x="328.5" y="236.1">MODEL</text>
<text x="274.8" y="242.5">CUSTOMER</text>
<text x="274.8" y="247.8">CUSTOMER PROJECT</text>
<text x="274.8" y="253.1">ESTIMATED DRY WEIGHT (LBS)</text>
<text x="274.8" y="258.3">DRAWN BY</text>
<text x="274.8" y="263.6">CHECKED BY</text>
<text x="302.2" y="263.6">DATE</text>
<text x="302.2" y="258.3">DATE</text>
<text x="328.2" y="258.3">STATUS</text>
</g>
</svg>
